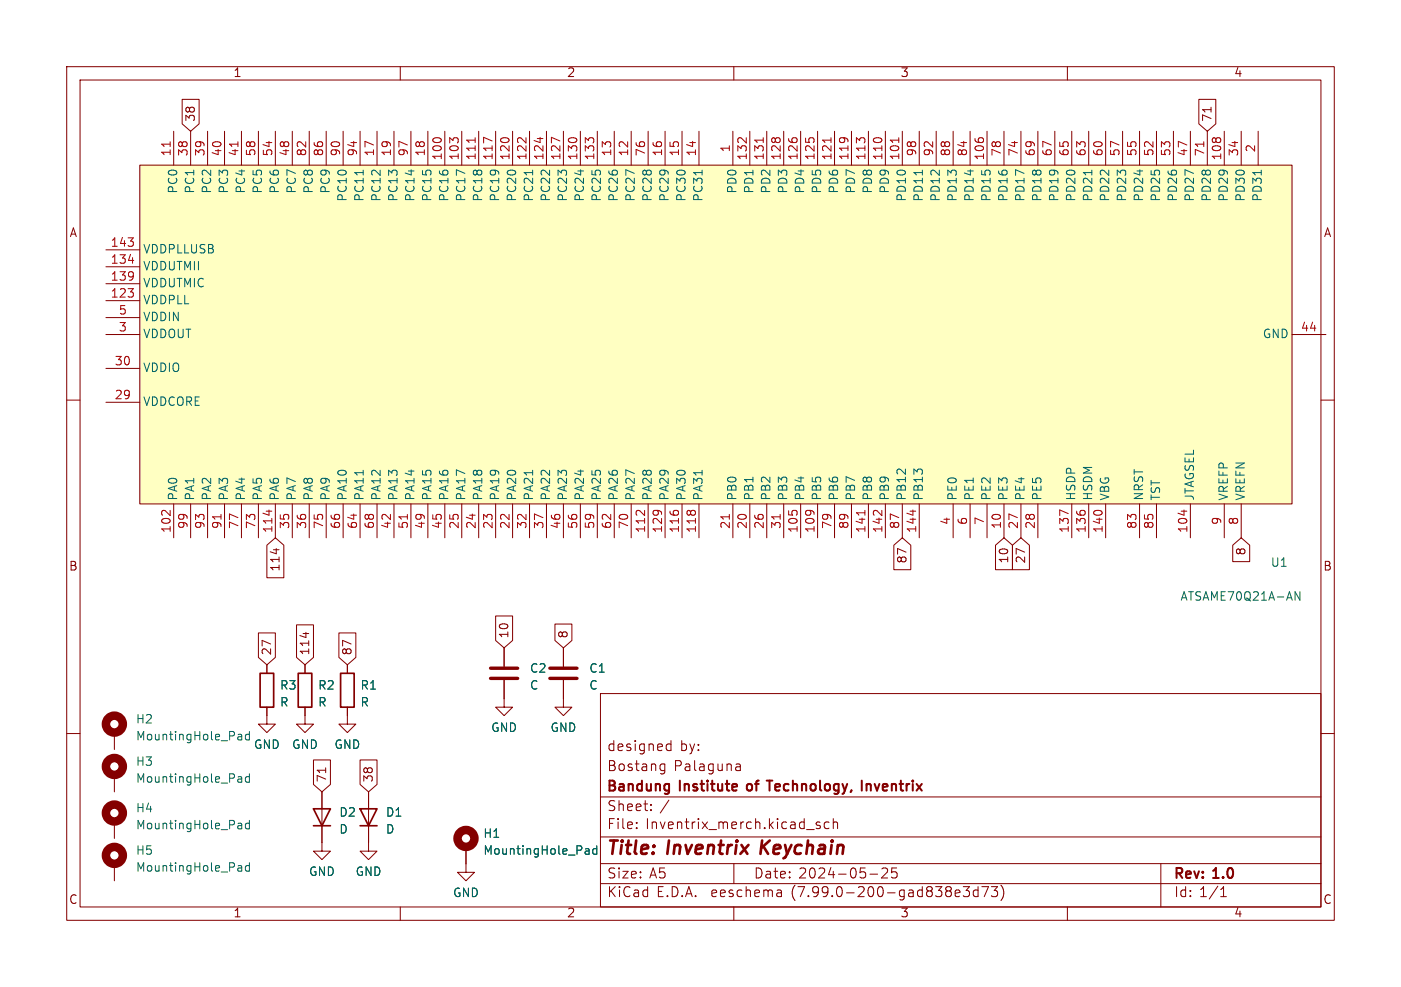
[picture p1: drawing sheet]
<svg xmlns="http://www.w3.org/2000/svg" width="210mm" height="148mm" viewBox="0 0 210 148" stroke-linecap="round" stroke-linejoin="round" font-family="sans-serif">
<g fill="none" stroke="#840000" stroke-width=".15">
<path d="M10 10h190v128h-190zM12 12h186v124h-186zM21 14.6h.1M26 19.7v5.1M27.3 14.9h2.5v3.7l-1.2 1.1-1.3-1.1zM28.6 19.7v5.1M31.1 19.7v5.1M33.7 19.7v5.1M36.2 19.7v5.1M38.7 19.7v5.1M41.3 19.7v5.1M43.8 19.7v5.1"/>
<path d="M46.4 19.7v5.1M48.9 19.7v5.1M51.4 19.7v5.1M54 19.7v5.1M56.5 19.7v5.1M59.1 19.7v5.1M60 10v2M61.6 19.7v5.1M64.1 19.7v5.1M66.7 19.7v5.1M69.2 19.7v5.1M71.8 19.7v5.1"/>
<path d="M74.3 19.7v5.1M76.8 19.7v5.1M79.4 19.7v5.1M81.9 19.7v5.1M84.5 19.7v5.1M87 19.7v5.1M89.5 19.7v5.1M92.1 19.7v5.1M94.6 19.7v5.1M97.2 19.7v5.1M99.7 19.7v5.1M102.2 19.7v5.1"/>
<path d="M104.8 19.7v5.1M109.9 19.7v5.1M110 10v2M112.4 19.7v5.1M114.9 19.7v5.1M117.5 19.7v5.1M120 19.7v5.1M122.6 19.7v5.1M125.1 19.7v5.1M127.6 19.7v5.1M130.2 19.7v5.1M132.7 19.7v5.1"/>
<path d="M135.3 19.7v5.1M137.8 19.7v5.1M140.3 19.7v5.1M142.9 19.7v5.1M145.4 19.7v5.1M148 19.7v5.1M150.5 19.7v5.1M153 19.7v5.1M155.6 19.7v5.1M158.1 19.7v5.1M160 10v2M160.7 19.7v5.1"/>
<path d="M163.2 19.7v5.1M165.7 19.7v5.1M168.3 19.7v5.1M170.8 19.7v5.1M173.4 19.7v5.1M175.9 19.7v5.1M178.4 19.7v5.1M179.7 14.9h2.5v3.7l-1.2 1.1-1.3-1.1zM181 19.7v5.1M183.5 19.7v5.1M186.1 19.7v5.1M188.6 19.7v5.1"/>
<path d="M15.9 37.5h5.1M21 24.8h172.7v50.8h-172.7zM10 60h2M15.9 45.1h5.1M15.9 40h5.1M15.9 42.5h5.1M15.9 50.2h5.1M15.9 55.2h5.1M15.9 47.6h5.1M193.7 50.2h5.1M198 60h2M15.9 60.3h5.1"/>
<path d="M26 75.6v5M28.6 75.6v5M31.1 75.6v5M33.7 75.6v5M36.2 75.6v5M38.7 75.6v5M41.3 75.6v5M43.8 75.6v5M46.4 75.6v5M48.9 75.6v5M51.4 75.6v5M54 75.6v5"/>
<path d="M56.5 75.6v5M59.1 75.6v5M61.6 75.6v5M64.1 75.6v5M66.7 75.6v5M69.2 75.6v5M71.8 75.6v5M74.3 75.6v5M76.8 75.6v5M79.4 75.6v5M81.9 75.6v5M84.5 75.6v5"/>
<path d="M87 75.6v5M89.5 75.6v5M92.1 75.6v5M94.6 75.6v5M97.2 75.6v5M99.7 75.6v5M102.2 75.6v5M104.8 75.6v5M109.9 75.6v5M112.4 75.6v5M114.9 75.6v5M117.5 75.6v5"/>
<path d="M120 75.6v5M122.6 75.6v5M125.1 75.6v5M127.6 75.6v5M130.2 75.6v5M132.7 75.6v5M135.3 75.6v5M137.8 75.6v5M142.9 75.6v5M145.4 75.6v5M148 75.6v5M150.5 75.6v5"/>
<path d="M153 75.6v5M155.6 75.6v5M160.7 75.6v5M163.2 75.6v5M165.7 75.6v5M170.8 75.6v5M173.4 75.6v5M178.4 75.6v5M183.5 75.6v5M186.1 75.6v5M38.7 94.9h2.6v3.7l-1.3 1.1-1.3-1.1zM40 81.8l1.3-1.2 1.2 1.2v4.8h-2.5z"/>
<path d="M40 99.7v1.3M41.4 82.3v.7M44.4 93.7h2.6v4.9l-1.3 1.1-1.3-1.1zM45.7 99.7v1.3M50.8 94.9h2.5v3.7l-1.2 1.1-1.3-1.1zM52.1 99.7v1.3M74.3 92.4h2.5v3.6l-1.2 1.2-1.3-1.2zM75.6 97.2v2.7M83.2 93.6h2.5v2.4l-1.2 1.2-1.3-1.2zM84.5 97.2v2.7M134 81.8l1.3-1.2 1.2 1.2v3.6h-2.5zM149.2 81.8l1.3-1.2 1.3 1.2v3.6h-2.6z"/>
<path d="M151.8 81.8l1.2-1.2 1.3 1.2v3.6h-2.5zM184.8 81.8l1.3-1.2 1.2 1.2v2.4h-2.5zM10 110h2M17.1 109.9v2.5M17.1 116.2v2.5M40 106v2.6h1.3l-1.3 1.3-1.3-1.3h1.3M45.7 106v2.6h1.3l-1.3 1.3-1.3-1.3h1.3M47 114h2.5v3.6l-1.2 1.1-1.3-1.1zM48.3 118.7v8.9h1.2l-1.2 1.3-1.3-1.3h1.3M52.1 106v2.6h1.2l-1.2 1.3-1.3-1.3h1.3M54 114h2.5v3.6l-1.3 1.1-1.2-1.1zM55.2 118.7v8.9h1.3l-1.3 1.3-1.2-1.3h1.2"/>
<path d="M75.6 102v4h1.2l-1.2 1.3-1.3-1.3h1.3M84.5 102v4h1.2l-1.2 1.3-1.3-1.3h1.3M90 104h108v32h-108zM90 119.5h108M99.2 114.6h.4M99.6 114.6v1.2a.41 .41 0 0 1-.5 .3M99.6 115.5l-.4 .1M100 111.6h.6M100 112.5h.6M100.6 111.1v1.5M110.5 114.6h.3l.2 .2v.8M111 115.5l-.5 .1"/>
<path d="M111 114.9l-.5 .1M198 110h2M17.1 123.2v2.5M17.1 129.5v2.6M60 136v2M69.8 127v3.8h1.3l-1.3 1.3-1.2-1.3h1.2M90 132.5h108M90 129.5h108M90 125.5h108M95.4 124.1v.2M95.4 123.3v.2M97.6 121.4v.2"/>
<path d="M97.6 120.6v.2M110 136v2M110 129.5v3M116.9 133.5l.2 .2v.8M117.1 134.4l-.5 .1M117.1 133.8l-.5 .1M122.9 123.3h-.4l-.2 .2 .1 .2 .5 .1v.4h-.6M124.3 123.3h-.5l-.3 .2v.5l.2 .2h.6M124.9 123.4a.37 .37 0 0 1 .6 .1v.8M124.9 122.8v1.5M130.4 131.1h1.2M132.2 130.3l.2-.1h.5a.41 .41 0 0 1 .1 .6l-.9 .9h1"/>
<path d="M134.4 130.2h-.7l-.1 .7 .2-.2 .5 .1 .2 .2-.1 .5-.2 .2h-.4l-.2-.2M144.4 133h.9l-.5 .5a.41 .41 0 0 1 .5 .3v.4l-.1 .2-.6 .1-.2-.2M146.6 133.5h-.4l-.3 .2v.5l.1 .2h.6M146.6 133v1.5M147.2 133h1l-.7 1.5M148.6 133h.9l-.5 .5a.41 .41 0 0 1 .5 .3v.4l-.1 .2-.6 .1-.2-.2M150 132.7a1.72 1.72 0 0 1 0 2.3M160 136v2M174 129.5v6.5M183 134.5h.8M183 133.4l.4-.4v1.5"/>
</g>
<path d="M114.9 117.1h.9M115.3 117.1v1.5M129.2 117.1v1.5M129.9 117.6v1M130.1 117.6l-.2 .1" fill="none" stroke="#840000" stroke-width=".3"/>
<g fill="none" stroke="#840000" stroke-width="1.3">
<circle cx="17.1" cy="114.9" r="1.27"/>
<circle cx="17.1" cy="108.6" r="1.27"/>
<circle cx="17.1" cy="128.3" r="1.27"/>
<circle cx="17.1" cy="121.9" r="1.27"/>
<circle cx="69.8" cy="125.7" r="1.27"/>
</g>
<g fill="none" stroke="#006464" stroke-width=".15">
<path d="M54.4 25.5v.7M79.8 25.5v.7M105.2 25.5v.7M138.3 25.5v.7M163.7 25.5v.7M189.1 25.5v.7M194.1 88.7l.8 1.3v-1.3M35.8 110.1l.4 .1v.8M35.8 116.5h.4v.8M36.2 110.9l-.4 .1M36.2 110.4l-.4 .1M36.2 117.2l-.4 .1"/>
<path d="M36.2 116.8h-.4M37.4 110.2l-.4-.1-.2 .3v.3l.1 .2h.5M37.4 109.7v1.3M37.4 116v1.3M37.4 116.5h-.4l-.2 .2v.4l.1 .1h.5M35.8 123.4l.4 .1v.8M35.8 129.8l.4 .1v.7M36.2 124.2l-.4 .1M36.2 123.7l-.4 .1M36.2 130.6h-.4M36.2 130.1l-.4 .1M37.4 123v1.3"/>
<path d="M37.4 129.4v1.2M37.4 123.5l-.4-.1-.2 .3v.3l.1 .2h.5M37.4 129.9l-.4-.1-.2 .2v.4l.1 .2h.5M87.9 127.3h.3l.1 .8M88.3 128l-.4 .1M88.3 127.6h-.4M89.5 127.3h-.4l-.2 .2v.4l.1 .1h.5M89.5 126.8v1.3"/>
</g>
<path d="M73.5 101.7h4.1M73.5 100.2h4.1M82.4 101.7h4.1M82.4 100.2h4.1" fill="none" stroke="#840000" stroke-width=".51"/>
<path d="M21 24.8h172.7v50.8h-172.7z" fill="#ffffc2" stroke="#ffffc2" stroke-width=".15"/>
<path d="M25.5 21.3v.7M35.7 21.3v.7M71.2 20.7v.7M114.4 20.7v.7M124.6 20.7v.7M134.7 20.7v.7M180.4 21.3v.7M33.1 77.1v.8M61.1 77.1v.8M109.3 77.1v.8M116.9 77.1v.8M129.6 76.5v.8" fill="none" stroke="#a90000" stroke-width=".15"/>
<path d="M39 101h2v5h-2zM44.7 101h2v5h-2zM51.1 101h2v5h-2zM47 121.3h2.5l-1.2 2.5zM47 123.8h2.5M54 121.3h2.5l-1.3 2.5zM54 123.8h2.5" fill="none" stroke="#840000" stroke-width=".25"/>
<g font-size="2.8" fill="#840000">
<text x="91" y="128.8">Title:</text>
<text x="100.1" y="128.8">Inventrix</text>
<text x="114.7" y="128.8">Keychain</text>
</g>
<g font-size="2.1" fill="#840000">
<text x="91" y="112.9">designed</text>
<text x="101.9" y="112.9">by:</text>
<text x="91" y="119.1">Bandung</text>
<text x="91" y="115.9">Bostang</text>
<text x="101" y="115.9">Palaguna</text>
<text x="102" y="119.1">Institute</text>
<text x="112.6" y="119.1">of</text>
<text x="116.1" y="119.1">Technology,</text>
<text x="130.6" y="119.1">Inventrix</text>
<text x="91" y="124.6">File:</text>
<text x="91" y="121.9">Sheet:</text>
<text x="96.8" y="124.6">Inventrix_merch.kicad_sch</text>
<text x="98.9" y="121.9">/</text>
<text x="91" y="134.8">KiCad</text>
<text x="91" y="132">Size:</text>
<text x="97.3" y="132">A5</text>
<text x="98.4" y="134.8">E.D.A.</text>
<text x="106.7" y="134.8">eeschema</text>
<text x="113" y="132">Date:</text>
<text x="118.7" y="134.8">(7.99.0-200-gad838e3d73)</text>
<text x="119.7" y="132">2024-05-25</text>
<text x="176" y="132.2">Rev:</text>
<text x="176" y="134.8">Id: 1/1</text>
<text x="182" y="132.2">1.0</text>
</g>
<g font-size="1.8" fill="#840000">
<text x="35" y="11.8">1</text>
<text x="85" y="11.8">2</text>
<text x="135" y="11.8">3</text>
<text x="185" y="11.8">4</text>
<text x="29.5" y="18.3" transform="rotate(-90 29.5 18.3)">38</text>
<text x="181.9" y="18.3" transform="rotate(-90 181.9 18.3)">71</text>
<text x="10.4" y="35.8">A</text>
<text x="198.4" y="35.8">A</text>
<text x="187" y="83.4" transform="rotate(-90 187 83.4)">8</text>
<text x="10.3" y="85.8">B</text>
<text x="42.2" y="85.8" transform="rotate(-90 42.2 85.8)">114</text>
<text x="136.2" y="84.6" transform="rotate(-90 136.2 84.6)">87</text>
<text x="151.4" y="84.6" transform="rotate(-90 151.4 84.6)">10</text>
<text x="154" y="84.6" transform="rotate(-90 154 84.6)">27</text>
<text x="198.3" y="85.8">B</text>
<text x="76.5" y="95.7" transform="rotate(-90 76.5 95.7)">10</text>
<text x="85.4" y="95.7" transform="rotate(-90 85.4 95.7)">8</text>
<text x="40.9" y="98.3" transform="rotate(-90 40.9 98.3)">27</text>
<text x="46.6" y="98.3" transform="rotate(-90 46.6 98.3)">114</text>
<text x="53" y="98.3" transform="rotate(-90 53 98.3)">87</text>
<text x="49.2" y="117.3" transform="rotate(-90 49.2 117.3)">71</text>
<text x="56.2" y="117.3" transform="rotate(-90 56.2 117.3)">38</text>
<text x="10.3" y="135.8">C</text>
<text x="35" y="137.8">1</text>
<text x="85" y="137.8">2</text>
<text x="135" y="137.8">3</text>
<text x="185" y="137.8">4</text>
<text x="198.3" y="135.8">C</text>
</g>
<g font-size="1.8" fill="#a90000">
<text x="25.8" y="23.5" transform="rotate(-90 25.8 23.5)">11</text>
<text x="28.3" y="23.5" transform="rotate(-90 28.3 23.5)">38</text>
<text x="30.9" y="23.5" transform="rotate(-90 30.9 23.5)">39</text>
<text x="33.4" y="23.5" transform="rotate(-90 33.4 23.5)">40</text>
<text x="35.9" y="23.5" transform="rotate(-90 35.9 23.5)">41</text>
<text x="38.5" y="23.5" transform="rotate(-90 38.5 23.5)">58</text>
<text x="41" y="23.5" transform="rotate(-90 41 23.5)">54</text>
<text x="43.6" y="23.5" transform="rotate(-90 43.6 23.5)">48</text>
<text x="46.1" y="23.5" transform="rotate(-90 46.1 23.5)">82</text>
<text x="48.6" y="23.5" transform="rotate(-90 48.6 23.5)">86</text>
<text x="51.2" y="23.5" transform="rotate(-90 51.2 23.5)">90</text>
<text x="53.7" y="23.5" transform="rotate(-90 53.7 23.5)">94</text>
<text x="56.3" y="23.5" transform="rotate(-90 56.3 23.5)">17</text>
<text x="58.8" y="23.5" transform="rotate(-90 58.8 23.5)">19</text>
<text x="61.3" y="23.5" transform="rotate(-90 61.3 23.5)">97</text>
<text x="63.9" y="23.5" transform="rotate(-90 63.9 23.5)">18</text>
<text x="91.8" y="23.5" transform="rotate(-90 91.8 23.5)">13</text>
<text x="94.4" y="23.5" transform="rotate(-90 94.4 23.5)">12</text>
<text x="96.9" y="23.5" transform="rotate(-90 96.9 23.5)">76</text>
<text x="99.4" y="23.5" transform="rotate(-90 99.4 23.5)">16</text>
<text x="102" y="23.5" transform="rotate(-90 102 23.5)">15</text>
<text x="104.5" y="23.5" transform="rotate(-90 104.5 23.5)">14</text>
<text x="109.6" y="22.9" transform="rotate(-90 109.6 22.9)">1</text>
<text x="137.5" y="23.5" transform="rotate(-90 137.5 23.5)">98</text>
<text x="140.1" y="23.5" transform="rotate(-90 140.1 23.5)">92</text>
<text x="142.6" y="23.5" transform="rotate(-90 142.6 23.5)">88</text>
<text x="145.2" y="23.5" transform="rotate(-90 145.2 23.5)">84</text>
<text x="150.2" y="23.5" transform="rotate(-90 150.2 23.5)">78</text>
<text x="152.8" y="23.5" transform="rotate(-90 152.8 23.5)">74</text>
<text x="155.3" y="23.5" transform="rotate(-90 155.3 23.5)">69</text>
<text x="157.9" y="23.5" transform="rotate(-90 157.9 23.5)">67</text>
<text x="160.4" y="23.5" transform="rotate(-90 160.4 23.5)">65</text>
<text x="162.9" y="23.5" transform="rotate(-90 162.9 23.5)">63</text>
<text x="165.5" y="23.5" transform="rotate(-90 165.5 23.5)">60</text>
<text x="168" y="23.5" transform="rotate(-90 168 23.5)">57</text>
<text x="170.6" y="23.5" transform="rotate(-90 170.6 23.5)">55</text>
<text x="173.1" y="23.5" transform="rotate(-90 173.1 23.5)">52</text>
<text x="175.6" y="23.5" transform="rotate(-90 175.6 23.5)">53</text>
<text x="178.2" y="23.5" transform="rotate(-90 178.2 23.5)">47</text>
<text x="180.7" y="23.5" transform="rotate(-90 180.7 23.5)">71</text>
<text x="185.8" y="23.5" transform="rotate(-90 185.8 23.5)">34</text>
<text x="188.3" y="22.9" transform="rotate(-90 188.3 22.9)">2</text>
<text x="66.4" y="24.1" transform="rotate(-90 66.4 24.1)">100</text>
<text x="69" y="24.1" transform="rotate(-90 69 24.1)">103</text>
<text x="71.5" y="24.1" transform="rotate(-90 71.5 24.1)">111</text>
<text x="74" y="24.1" transform="rotate(-90 74 24.1)">117</text>
<text x="76.6" y="24.1" transform="rotate(-90 76.6 24.1)">120</text>
<text x="79.1" y="24.1" transform="rotate(-90 79.1 24.1)">122</text>
<text x="81.7" y="24.1" transform="rotate(-90 81.7 24.1)">124</text>
<text x="84.2" y="24.1" transform="rotate(-90 84.2 24.1)">127</text>
<text x="86.7" y="24.1" transform="rotate(-90 86.7 24.1)">130</text>
<text x="89.3" y="24.1" transform="rotate(-90 89.3 24.1)">133</text>
<text x="112.1" y="24.1" transform="rotate(-90 112.1 24.1)">132</text>
<text x="114.7" y="24.1" transform="rotate(-90 114.7 24.1)">131</text>
<text x="117.2" y="24.1" transform="rotate(-90 117.2 24.1)">128</text>
<text x="119.8" y="24.1" transform="rotate(-90 119.8 24.1)">126</text>
<text x="122.3" y="24.1" transform="rotate(-90 122.3 24.1)">125</text>
<text x="124.8" y="24.1" transform="rotate(-90 124.8 24.1)">121</text>
<text x="127.4" y="24.1" transform="rotate(-90 127.4 24.1)">119</text>
<text x="129.9" y="24.1" transform="rotate(-90 129.9 24.1)">113</text>
<text x="132.5" y="24.1" transform="rotate(-90 132.5 24.1)">110</text>
<text x="135" y="24.1" transform="rotate(-90 135 24.1)">101</text>
<text x="147.7" y="24.1" transform="rotate(-90 147.7 24.1)">106</text>
<text x="183.3" y="24.1" transform="rotate(-90 183.3 24.1)">108</text>
<text x="16.5" y="39.8">134</text>
<text x="16.5" y="37.2">143</text>
<text x="16.5" y="44.8">123</text>
<text x="16.5" y="42.3">139</text>
<text x="17.7" y="47.4">5</text>
<text x="17.7" y="49.9">3</text>
<text x="194.9" y="49.9">44</text>
<text x="17.1" y="55">30</text>
<text x="17.1" y="60.1">29</text>
<text x="25.8" y="80" transform="rotate(-90 25.8 80)">102</text>
<text x="28.3" y="79.4" transform="rotate(-90 28.3 79.4)">99</text>
<text x="30.9" y="79.4" transform="rotate(-90 30.9 79.4)">93</text>
<text x="33.4" y="79.4" transform="rotate(-90 33.4 79.4)">91</text>
<text x="35.9" y="79.4" transform="rotate(-90 35.9 79.4)">77</text>
<text x="38.5" y="79.4" transform="rotate(-90 38.5 79.4)">73</text>
<text x="41" y="80" transform="rotate(-90 41 80)">114</text>
<text x="43.6" y="79.4" transform="rotate(-90 43.6 79.4)">35</text>
<text x="46.1" y="79.4" transform="rotate(-90 46.1 79.4)">36</text>
<text x="48.6" y="79.4" transform="rotate(-90 48.6 79.4)">75</text>
<text x="51.2" y="79.4" transform="rotate(-90 51.2 79.4)">66</text>
<text x="53.7" y="79.4" transform="rotate(-90 53.7 79.4)">64</text>
<text x="56.3" y="79.4" transform="rotate(-90 56.3 79.4)">68</text>
<text x="58.8" y="79.4" transform="rotate(-90 58.8 79.4)">42</text>
<text x="61.3" y="79.4" transform="rotate(-90 61.3 79.4)">51</text>
<text x="63.9" y="79.4" transform="rotate(-90 63.9 79.4)">49</text>
<text x="66.4" y="79.4" transform="rotate(-90 66.4 79.4)">45</text>
<text x="69" y="79.4" transform="rotate(-90 69 79.4)">25</text>
<text x="71.5" y="79.4" transform="rotate(-90 71.5 79.4)">24</text>
<text x="74" y="79.4" transform="rotate(-90 74 79.4)">23</text>
<text x="76.6" y="79.4" transform="rotate(-90 76.6 79.4)">22</text>
<text x="79.1" y="79.4" transform="rotate(-90 79.1 79.4)">32</text>
<text x="81.7" y="79.4" transform="rotate(-90 81.7 79.4)">37</text>
<text x="84.2" y="79.4" transform="rotate(-90 84.2 79.4)">46</text>
<text x="86.7" y="79.4" transform="rotate(-90 86.7 79.4)">56</text>
<text x="89.3" y="79.4" transform="rotate(-90 89.3 79.4)">59</text>
<text x="91.8" y="79.4" transform="rotate(-90 91.8 79.4)">62</text>
<text x="94.4" y="79.4" transform="rotate(-90 94.4 79.4)">70</text>
<text x="96.9" y="80" transform="rotate(-90 96.9 80)">112</text>
<text x="99.4" y="80" transform="rotate(-90 99.4 80)">129</text>
<text x="102" y="80" transform="rotate(-90 102 80)">116</text>
<text x="104.5" y="80" transform="rotate(-90 104.5 80)">118</text>
<text x="109.6" y="79.4" transform="rotate(-90 109.6 79.4)">21</text>
<text x="112.1" y="79.4" transform="rotate(-90 112.1 79.4)">20</text>
<text x="114.7" y="79.4" transform="rotate(-90 114.7 79.4)">26</text>
<text x="117.2" y="79.4" transform="rotate(-90 117.2 79.4)">31</text>
<text x="119.8" y="80" transform="rotate(-90 119.8 80)">105</text>
<text x="122.3" y="80" transform="rotate(-90 122.3 80)">109</text>
<text x="124.8" y="79.4" transform="rotate(-90 124.8 79.4)">79</text>
<text x="127.4" y="79.4" transform="rotate(-90 127.4 79.4)">89</text>
<text x="129.9" y="80" transform="rotate(-90 129.9 80)">141</text>
<text x="132.5" y="80" transform="rotate(-90 132.5 80)">142</text>
<text x="135" y="79.4" transform="rotate(-90 135 79.4)">87</text>
<text x="137.5" y="80" transform="rotate(-90 137.5 80)">144</text>
<text x="142.6" y="78.8" transform="rotate(-90 142.6 78.8)">4</text>
<text x="145.2" y="78.8" transform="rotate(-90 145.2 78.8)">6</text>
<text x="147.7" y="78.8" transform="rotate(-90 147.7 78.8)">7</text>
<text x="150.2" y="79.4" transform="rotate(-90 150.2 79.4)">10</text>
<text x="152.8" y="79.4" transform="rotate(-90 152.8 79.4)">27</text>
<text x="155.3" y="79.4" transform="rotate(-90 155.3 79.4)">28</text>
<text x="160.4" y="80" transform="rotate(-90 160.4 80)">137</text>
<text x="162.9" y="80" transform="rotate(-90 162.9 80)">136</text>
<text x="165.5" y="80" transform="rotate(-90 165.5 80)">140</text>
<text x="170.6" y="79.4" transform="rotate(-90 170.6 79.4)">83</text>
<text x="173.1" y="79.4" transform="rotate(-90 173.1 79.4)">85</text>
<text x="178.2" y="80" transform="rotate(-90 178.2 80)">104</text>
<text x="183.3" y="78.8" transform="rotate(-90 183.3 78.8)">9</text>
<text x="185.8" y="78.8" transform="rotate(-90 185.8 78.8)">8</text>
</g>
<g font-size="1.8" fill="#006464">
<text x="26.9" y="29.1" transform="rotate(-90 26.9 29.1)">PC0</text>
<text x="29.4" y="29.1" transform="rotate(-90 29.4 29.1)">PC1</text>
<text x="31.9" y="29.1" transform="rotate(-90 31.9 29.1)">PC2</text>
<text x="34.5" y="29.1" transform="rotate(-90 34.5 29.1)">PC3</text>
<text x="37" y="29.1" transform="rotate(-90 37 29.1)">PC4</text>
<text x="39.6" y="29.1" transform="rotate(-90 39.6 29.1)">PC5</text>
<text x="42.1" y="29.1" transform="rotate(-90 42.1 29.1)">PC6</text>
<text x="44.6" y="29.1" transform="rotate(-90 44.6 29.1)">PC7</text>
<text x="47.2" y="29.1" transform="rotate(-90 47.2 29.1)">PC8</text>
<text x="49.7" y="29.1" transform="rotate(-90 49.7 29.1)">PC9</text>
<text x="110.7" y="29.1" transform="rotate(-90 110.7 29.1)">PD0</text>
<text x="113.2" y="29.1" transform="rotate(-90 113.2 29.1)">PD1</text>
<text x="115.8" y="29.1" transform="rotate(-90 115.8 29.1)">PD2</text>
<text x="118.3" y="29.1" transform="rotate(-90 118.3 29.1)">PD3</text>
<text x="120.8" y="29.1" transform="rotate(-90 120.8 29.1)">PD4</text>
<text x="123.4" y="29.1" transform="rotate(-90 123.4 29.1)">PD5</text>
<text x="125.9" y="29.1" transform="rotate(-90 125.9 29.1)">PD6</text>
<text x="128.5" y="29.1" transform="rotate(-90 128.5 29.1)">PD7</text>
<text x="131" y="29.1" transform="rotate(-90 131 29.1)">PD8</text>
<text x="133.5" y="29.1" transform="rotate(-90 133.5 29.1)">PD9</text>
<text x="52.3" y="30.4" transform="rotate(-90 52.3 30.4)">PC10</text>
<text x="54.8" y="30.4" transform="rotate(-90 54.8 30.4)">PC11</text>
<text x="57.3" y="30.4" transform="rotate(-90 57.3 30.4)">PC12</text>
<text x="59.9" y="30.4" transform="rotate(-90 59.9 30.4)">PC13</text>
<text x="62.4" y="30.4" transform="rotate(-90 62.4 30.4)">PC14</text>
<text x="65" y="30.4" transform="rotate(-90 65 30.4)">PC15</text>
<text x="67.5" y="30.4" transform="rotate(-90 67.5 30.4)">PC16</text>
<text x="70" y="30.4" transform="rotate(-90 70 30.4)">PC17</text>
<text x="72.6" y="30.4" transform="rotate(-90 72.6 30.4)">PC18</text>
<text x="75.1" y="30.4" transform="rotate(-90 75.1 30.4)">PC19</text>
<text x="77.7" y="30.4" transform="rotate(-90 77.7 30.4)">PC20</text>
<text x="80.2" y="30.4" transform="rotate(-90 80.2 30.4)">PC21</text>
<text x="82.7" y="30.4" transform="rotate(-90 82.7 30.4)">PC22</text>
<text x="85.3" y="30.4" transform="rotate(-90 85.3 30.4)">PC23</text>
<text x="87.8" y="30.4" transform="rotate(-90 87.8 30.4)">PC24</text>
<text x="90.4" y="30.4" transform="rotate(-90 90.4 30.4)">PC25</text>
<text x="92.9" y="30.4" transform="rotate(-90 92.9 30.4)">PC26</text>
<text x="95.4" y="30.4" transform="rotate(-90 95.4 30.4)">PC27</text>
<text x="98" y="30.4" transform="rotate(-90 98 30.4)">PC28</text>
<text x="100.5" y="30.4" transform="rotate(-90 100.5 30.4)">PC29</text>
<text x="103.1" y="30.4" transform="rotate(-90 103.1 30.4)">PC30</text>
<text x="105.6" y="30.4" transform="rotate(-90 105.6 30.4)">PC31</text>
<text x="136.1" y="30.4" transform="rotate(-90 136.1 30.4)">PD10</text>
<text x="138.6" y="30.4" transform="rotate(-90 138.6 30.4)">PD11</text>
<text x="141.2" y="30.4" transform="rotate(-90 141.2 30.4)">PD12</text>
<text x="143.7" y="30.4" transform="rotate(-90 143.7 30.4)">PD13</text>
<text x="146.2" y="30.4" transform="rotate(-90 146.2 30.4)">PD14</text>
<text x="148.8" y="30.4" transform="rotate(-90 148.8 30.4)">PD15</text>
<text x="151.3" y="30.4" transform="rotate(-90 151.3 30.4)">PD16</text>
<text x="153.9" y="30.4" transform="rotate(-90 153.9 30.4)">PD17</text>
<text x="156.4" y="30.4" transform="rotate(-90 156.4 30.4)">PD18</text>
<text x="158.9" y="30.4" transform="rotate(-90 158.9 30.4)">PD19</text>
<text x="161.5" y="30.4" transform="rotate(-90 161.5 30.4)">PD20</text>
<text x="164" y="30.4" transform="rotate(-90 164 30.4)">PD21</text>
<text x="166.6" y="30.4" transform="rotate(-90 166.6 30.4)">PD22</text>
<text x="169.1" y="30.4" transform="rotate(-90 169.1 30.4)">PD23</text>
<text x="171.6" y="30.4" transform="rotate(-90 171.6 30.4)">PD24</text>
<text x="174.2" y="30.4" transform="rotate(-90 174.2 30.4)">PD25</text>
<text x="176.7" y="30.4" transform="rotate(-90 176.7 30.4)">PD26</text>
<text x="179.3" y="30.4" transform="rotate(-90 179.3 30.4)">PD27</text>
<text x="181.8" y="30.4" transform="rotate(-90 181.8 30.4)">PD28</text>
<text x="184.3" y="30.4" transform="rotate(-90 184.3 30.4)">PD29</text>
<text x="186.9" y="30.4" transform="rotate(-90 186.9 30.4)">PD30</text>
<text x="189.4" y="30.4" transform="rotate(-90 189.4 30.4)">PD31</text>
<text x="21.5" y="40.8">VDDUTMII</text>
<text x="21.5" y="38.3">VDDPLLUSB</text>
<text x="21.5" y="45.9">VDDPLL</text>
<text x="21.5" y="43.4">VDDUTMIC</text>
<text x="21.5" y="51">VDDOUT</text>
<text x="21.5" y="48.5">VDDIN</text>
<text x="189.2" y="51">GND</text>
<text x="21.5" y="56.1">VDDIO</text>
<text x="21.5" y="61.2">VDDCORE</text>
<text x="26.9" y="75.1" transform="rotate(-90 26.9 75.1)">PA0</text>
<text x="29.4" y="75.1" transform="rotate(-90 29.4 75.1)">PA1</text>
<text x="31.9" y="75.1" transform="rotate(-90 31.9 75.1)">PA2</text>
<text x="34.5" y="75.1" transform="rotate(-90 34.5 75.1)">PA3</text>
<text x="37" y="75.1" transform="rotate(-90 37 75.1)">PA4</text>
<text x="39.6" y="75.1" transform="rotate(-90 39.6 75.1)">PA5</text>
<text x="42.1" y="75.1" transform="rotate(-90 42.1 75.1)">PA6</text>
<text x="44.6" y="75.1" transform="rotate(-90 44.6 75.1)">PA7</text>
<text x="47.2" y="75.1" transform="rotate(-90 47.2 75.1)">PA8</text>
<text x="49.7" y="75.1" transform="rotate(-90 49.7 75.1)">PA9</text>
<text x="52.3" y="75.1" transform="rotate(-90 52.3 75.1)">PA10</text>
<text x="54.8" y="75.1" transform="rotate(-90 54.8 75.1)">PA11</text>
<text x="57.3" y="75.1" transform="rotate(-90 57.3 75.1)">PA12</text>
<text x="59.9" y="75.1" transform="rotate(-90 59.9 75.1)">PA13</text>
<text x="62.4" y="75.1" transform="rotate(-90 62.4 75.1)">PA14</text>
<text x="65" y="75.1" transform="rotate(-90 65 75.1)">PA15</text>
<text x="67.5" y="75.1" transform="rotate(-90 67.5 75.1)">PA16</text>
<text x="70" y="75.1" transform="rotate(-90 70 75.1)">PA17</text>
<text x="72.6" y="75.1" transform="rotate(-90 72.6 75.1)">PA18</text>
<text x="75.1" y="75.1" transform="rotate(-90 75.1 75.1)">PA19</text>
<text x="77.7" y="75.1" transform="rotate(-90 77.7 75.1)">PA20</text>
<text x="80.2" y="75.1" transform="rotate(-90 80.2 75.1)">PA21</text>
<text x="82.7" y="75.1" transform="rotate(-90 82.7 75.1)">PA22</text>
<text x="85.3" y="75.1" transform="rotate(-90 85.3 75.1)">PA23</text>
<text x="87.8" y="75.1" transform="rotate(-90 87.8 75.1)">PA24</text>
<text x="90.4" y="75.1" transform="rotate(-90 90.4 75.1)">PA25</text>
<text x="92.9" y="75.1" transform="rotate(-90 92.9 75.1)">PA26</text>
<text x="95.4" y="75.1" transform="rotate(-90 95.4 75.1)">PA27</text>
<text x="98" y="75.1" transform="rotate(-90 98 75.1)">PA28</text>
<text x="100.5" y="75.1" transform="rotate(-90 100.5 75.1)">PA29</text>
<text x="103.1" y="75.1" transform="rotate(-90 103.1 75.1)">PA30</text>
<text x="105.6" y="75.1" transform="rotate(-90 105.6 75.1)">PA31</text>
<text x="110.7" y="75.1" transform="rotate(-90 110.7 75.1)">PB0</text>
<text x="113.2" y="75.1" transform="rotate(-90 113.2 75.1)">PB1</text>
<text x="115.8" y="75.1" transform="rotate(-90 115.8 75.1)">PB2</text>
<text x="118.3" y="75.1" transform="rotate(-90 118.3 75.1)">PB3</text>
<text x="120.8" y="75.1" transform="rotate(-90 120.8 75.1)">PB4</text>
<text x="123.4" y="75.1" transform="rotate(-90 123.4 75.1)">PB5</text>
<text x="125.9" y="75.1" transform="rotate(-90 125.9 75.1)">PB6</text>
<text x="128.5" y="75.1" transform="rotate(-90 128.5 75.1)">PB7</text>
<text x="131" y="75.1" transform="rotate(-90 131 75.1)">PB8</text>
<text x="133.5" y="75.1" transform="rotate(-90 133.5 75.1)">PB9</text>
<text x="136.1" y="75.1" transform="rotate(-90 136.1 75.1)">PB12</text>
<text x="138.6" y="75.1" transform="rotate(-90 138.6 75.1)">PB13</text>
<text x="143.7" y="75.1" transform="rotate(-90 143.7 75.1)">PE0</text>
<text x="146.2" y="75.1" transform="rotate(-90 146.2 75.1)">PE1</text>
<text x="148.8" y="75.1" transform="rotate(-90 148.8 75.1)">PE2</text>
<text x="151.3" y="75.1" transform="rotate(-90 151.3 75.1)">PE3</text>
<text x="153.9" y="75.1" transform="rotate(-90 153.9 75.1)">PE4</text>
<text x="156.4" y="75.1" transform="rotate(-90 156.4 75.1)">PE5</text>
<text x="161.5" y="75.1" transform="rotate(-90 161.5 75.1)">HSDP</text>
<text x="164" y="75.1" transform="rotate(-90 164 75.1)">HSDM</text>
<text x="166.6" y="75.1" transform="rotate(-90 166.6 75.1)">VBG</text>
<text x="171.6" y="75.1" transform="rotate(-90 171.6 75.1)">NRST</text>
<text x="174.2" y="75.1" transform="rotate(-90 174.2 75.1)">TST</text>
<text x="179.3" y="75.1" transform="rotate(-90 179.3 75.1)">JTAGSEL</text>
<text x="184.3" y="75.1" transform="rotate(-90 184.3 75.1)">VREFP</text>
<text x="186.9" y="75.1" transform="rotate(-90 186.9 75.1)">VREFN</text>
<text x="190.4" y="85.3">U1</text>
<text x="176.9" y="90.4">ATSAME70Q21A-AN</text>
<text x="79.4" y="101.2">C2</text>
<text x="88.3" y="101.2">C1</text>
<text x="41.9" y="103.7">R3</text>
<text x="41.9" y="106.2">R</text>
<text x="47.6" y="103.7">R2</text>
<text x="47.6" y="106.2">R</text>
<text x="54" y="103.7">R1</text>
<text x="54" y="106.2">R</text>
<text x="79.4" y="103.7">C</text>
<text x="88.3" y="103.7">C</text>
<text x="20.3" y="108.8">H2</text>
<text x="20.3" y="111.3">MountingHole_Pad</text>
<text x="38" y="112.6">GND</text>
<text x="43.7" y="112.6">GND</text>
<text x="50.1" y="112.6">GND</text>
<text x="73.6" y="110">GND</text>
<text x="82.5" y="110">GND</text>
<text x="20.3" y="115.1">H3</text>
<text x="20.3" y="117.7">MountingHole_Pad</text>
<text x="20.3" y="122.1">H4</text>
<text x="20.3" y="124.7">MountingHole_Pad</text>
<text x="50.8" y="122.7">D2</text>
<text x="50.8" y="125.3">D</text>
<text x="57.8" y="122.7">D1</text>
<text x="57.8" y="125.3">D</text>
<text x="72.4" y="125.9">H1</text>
<text x="20.3" y="128.5">H5</text>
<text x="20.3" y="131">MountingHole_Pad</text>
<text x="46.3" y="131.6">GND</text>
<text x="53.2" y="131.6">GND</text>
<text x="72.4" y="128.5">MountingHole_Pad</text>
<text x="67.9" y="134.8">GND</text>
</g>
</svg>
